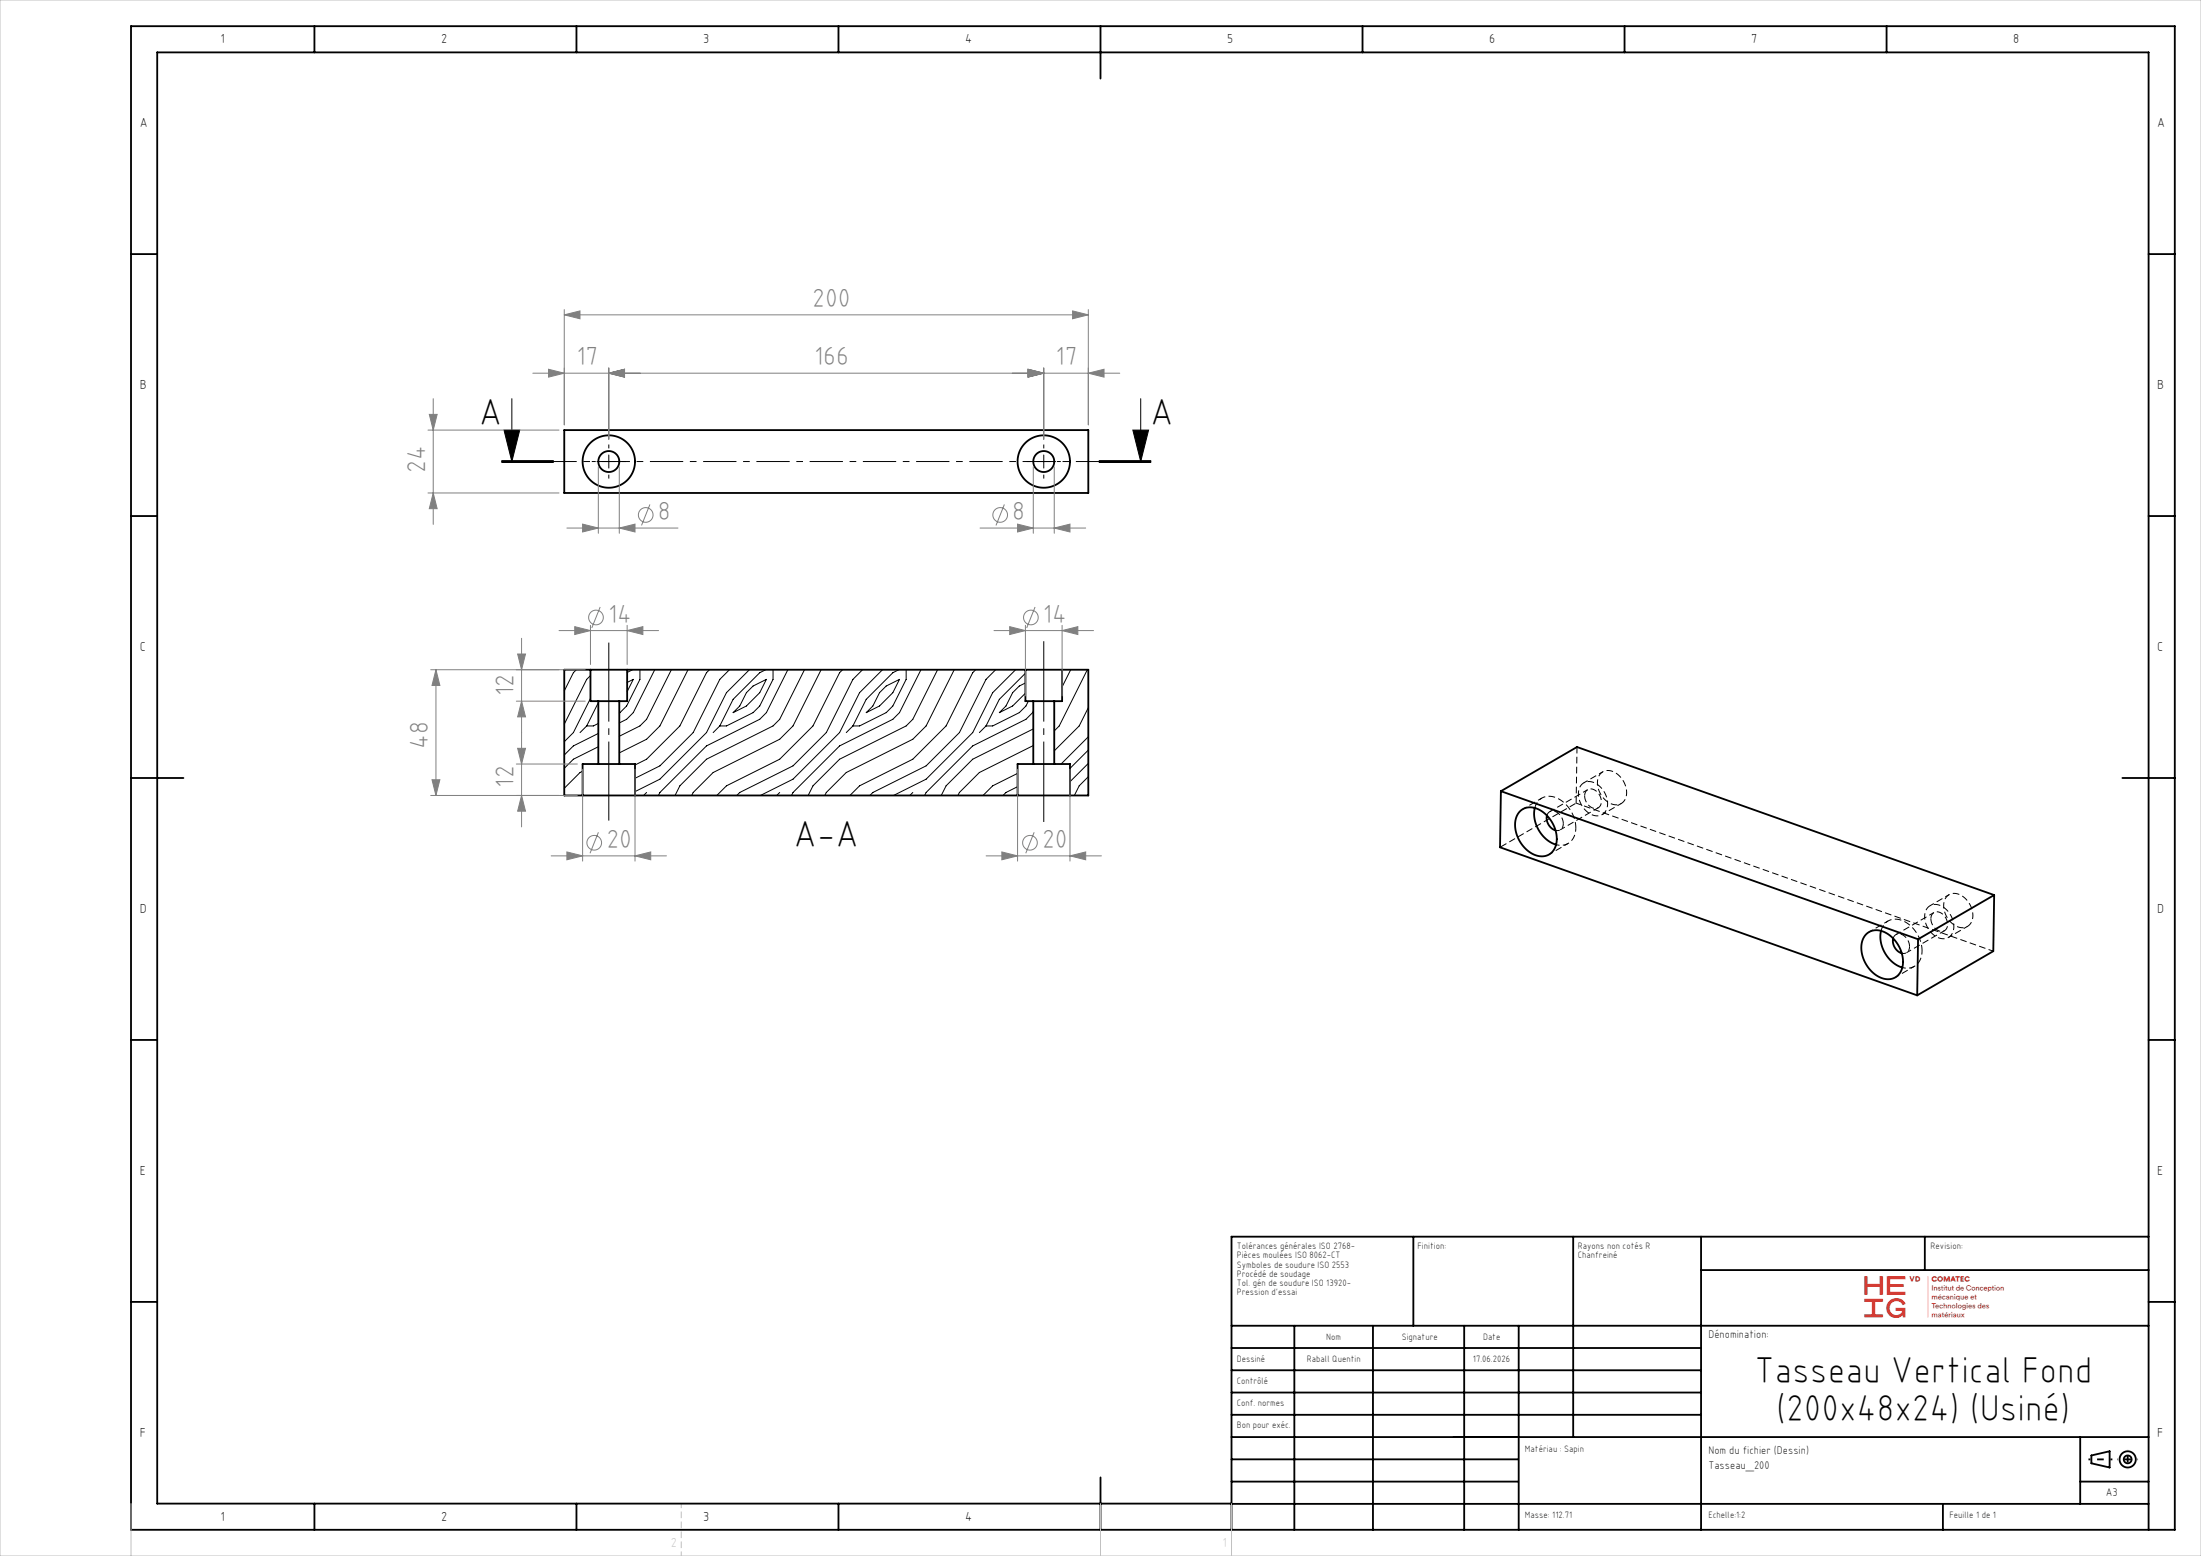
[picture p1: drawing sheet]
<svg xmlns="http://www.w3.org/2000/svg" width="420mm" height="297mm" viewBox="0 0 420 297" stroke-linecap="round" stroke-linejoin="round" font-family="sans-serif">
<g fill="none" stroke="#000" stroke-width=".35">
<path d="M25 5h390v287h-390zM60 5v5M110 5v5M160 5v5M210 5v10M260 5v5M310 5v5M360 5v5M25 48.5h5M410 48.5h5M25 98.5h5M107.7 82.1h100v12h-100z"/>
<path d="M410 98.5h5M112.7 127.8h7M112.7 127.8h-5v24h3.5M112.7 127.8v6h1.5M114.2 133.8h4M114.2 133.8v12M118.2 133.8v12M119.7 127.8v6h-1.5M119.7 127.8h76M195.7 127.8h7M195.7 127.8v6h1.5M197.2 133.8h4"/>
<path d="M197.2 133.8v12M201.2 133.8v12M202.7 127.8h5v24h-3.5M202.7 127.8v6h-1.5M25 148.5h10M111.2 151.8h10M114.2 145.8h4M114.2 145.8h-3v6M118.2 145.8h3v6M121.2 151.8h73M194.2 151.8h10M197.2 145.8h4"/>
<path d="M197.2 145.8h-3v6M201.2 145.8h3v6M286.4 151l-.2 10.7 79.6 28.3M286.4 151l79.6 28.3M286.4 151l14.5-8.4 79.6 28.2M290.1 154.8a3.5 3.5 0 0 1 4.9 .6 5.8 5.8 0 0 1 1.5 6.9 3.1 3.1 0 0 1-4.7 .3 6 6 0 0 1-2.2-7.1zM292.9 154.2a6.3 6.3 0 0 0 4 7M295.2 155.7a2.51 2.51 0 0 0 1.6 2.8M405 148.5h10M356.1 178.3a3.5 3.5 0 0 1 4.9 .6 5.8 5.8 0 0 1 1.6 6.8 3.1 3.1 0 0 1-4.7 .3 6 6 0 0 1-2.2-7.1zM358.9 177.7a6.3 6.3 0 0 0 4.1 7M361.3 179.1a2.51 2.51 0 0 0 1.6 2.9"/>
<path d="M366 179.3l-.2 10.7M380.5 170.8l-14.5 8.5M380.5 170.8l-.1 10.8-14.6 8.4M25 198.5h5M410 198.5h5M269.7 236.1v17M300.2 236.1v38.2M324.6 236.1v55.9M367.3 236.1v6.3M410 236.1h-175v55.9M25 248.5h5M235 253.1h175"/>
<path d="M235 257.3h89.6M247 253.1v38.9M262 253.1v38.9M279.4 253.1v38.9M289.8 253.1v38.9M324.6 242.4h85.4M410 248.5h5M235 270.1h89.6M235 265.8h89.6M235 261.6h89.6M235 278.6h54.6M235 274.3h175"/>
<path d="M397 274.3v12.8M399.1 277.8l3.5-.8v3.1l-3.5-.8zM60 287v5M110 287v5M160 287v5M210 282v10M235 287.1h175M235 287h-205v-277h380v282M235 282.8h54.6M370.8 287.1v4.9M397 282.8h13"/>
<circle cx="116.2" cy="88.1" r="2"/>
<circle cx="116.2" cy="88.1" r="5"/>
<circle cx="199.2" cy="88.1" r="5"/>
<circle cx="199.2" cy="88.1" r="2"/>
<circle cx="406" cy="278.6" r=".75"/>
<circle cx="406" cy="278.6" r="1.55"/>
</g>
<g fill="none" stroke="#000" stroke-width=".19">
<path d="M97.7 76.1v12M217.7 76.1v12M95.7 88.3h10zM95.7 88.1h10M95.7 87.9h10M96.2 82.1h3l-1.5 6zM114.9 88.1h2.5M116.2 86.8v2.5M197.9 88.1h2.5M199.2 86.8v2.5M209.7 88.1h10M209.7 87.9h10"/>
<path d="M209.7 88.3h10M216.2 82.1h3l-1.5 6zM110 127.8l-.6 .6-1.7 3.5M112 138.6l-1.3 1.2M112.7 133.3l-3.3 6.5-1.7 1.8M112.7 129l-.7 .7-4.3 8.5M114.2 138.1l-1 .5h-1.2M114.2 140l-4.8 2.4-1.7 1.7M114.2 134.1l-2.2 4.5M119.7 130.3l1.1-.6-1.1 2.3M120.7 127.8l-1 .6M122.1 127.8v1.9l-2.5 5.1-1.4 1.3"/>
<path d="M124.9 127.8l-4.1 8.2-1.2 1.3-1.4 .7M128.1 127.8l-4.7 9.5-1.3 1.3-3.9 1.9M131.3 127.8l-5.4 10.8-2.5 2.5-5.2 2.6M135.4 127.8l-.6 .6-5.1 10.2-6.3 6.3-2.2 1.1M137.4 138.6l-1.3 1.2M139.2 127.8l-1.8 1.9-5.1 10.1-6.4 6.4-4.7 2.4M143 127.8l-4.4 4.4-3.8 7.6-8.9 8.9-4.7 2.4M143.7 130.9l2.5-1.2-1.2 2.5-2.6 2.6-2.5 1.2 1.3-1.2 1.2-2.6zM146.1 127.8l-1.1 .6-5.1 5.1-2.5 5.1M147.5 127.8v1.9l-2.5 5.1-1.3 1.2-5.1 2.6h-1.2M150.3 127.8l-4.1 8.2-1.2 1.3-10.2 5.1-8.9 8.9-.3 .5M153.5 127.8l-4.7 9.5-1.3 1.3-12.7 6.3-5.1 5.1-.9 1.8"/>
<path d="M156.7 127.8l-5.4 10.8-2.5 2.5-12.7 6.4-3.8 3.8-.3 .5M160.8 127.8l-.6 .6-5.1 10.2-6.3 6.3-10.2 5.1-1.8 1.8M162.8 138.6l-1.3 1.2M164.6 127.8l-1.8 1.9-5.1 10.1-6.4 6.4-10.1 5.1-.6 .5M167.8 132.2l1.3-1.3 2.5-1.2-1.2 2.5-2.6 2.6-2.5 1.2 1.3-1.2zM168.4 127.8l-4.4 4.4-3.8 7.6-8.9 8.9-6.2 3.1M171.5 127.8l-1.1 .6-5.1 5.1-2.5 5.1M172.9 127.8v1.9l-2.5 5.1-1.3 1.2-5.1 2.6h-1.2M175.7 127.8l-4.1 8.2-1.2 1.3-10.2 5.1-8.9 8.9-.3 .5M178.9 127.8l-4.7 9.5-1.3 1.3-12.7 6.3-5.1 5.1-.9 1.8M182.1 127.8l-5.4 10.8-2.5 2.5-12.7 6.4-3.8 3.8-.3 .5M186.2 127.8l-.6 .6-5.1 10.2-6.3 6.3-10.2 5.1-1.8 1.8"/>
<path d="M188.2 138.6l-1.3 1.2M190 127.8l-1.8 1.9-5.1 10.1-6.4 6.4-10.1 5.1-.6 .5M193.8 127.8l-4.4 4.4-3.8 7.6-8.9 8.9-6.2 3.1M195.7 130.4l-1.2 .5-1.3 1.3-1.2 2.6-1.3 1.2 2.5-1.2 2.5-2.5M195.7 128.5l-5 5-2.5 5.1M196.2 133.8l-.4 1-1.3 1.2-5.1 2.6h-1.2M197.2 135.8l-1.4 1.5-10.2 5.1-8.9 8.9-.3 .5M197.2 139.1l-11.6 5.8-5.1 5.1-.9 1.8M201.3 133.8l-.1 .3M204.3 127.8l-1.6 3.3M207.5 127.8l-5.4 10.8-.9 .9M207.7 135.1l-1.8 3.5-4.7 4.7"/>
<path d="M111.2 147.2l-.5 .3-3 3M114.2 142.5l-4.8 2.4-1.7 1.8M114.2 145.7l-.3 .1M123.4 151.3l-.6 .5M148.8 151.3l-.6 .5M174.2 151.3l-.6 .5M194.2 150.2l-2.2 1.1-.6 .5M194.2 147.6l-4.8 2.4-1.8 1.8M197.2 142.3l-10.3 5.2-3.8 3.8-.3 .5M207.7 143.2l-3.5 3.5M207.7 148.3l-1.8 1.7-.9 1.8M207.7 140.6l-5.2 5.2"/>
<path d="M207.7 145.7l-3.5 3.5"/>
</g>
<path d="M300.7 158.1a6.1 6.1 0 0 0-5-6.1 2.75 2.75 0 0 0-2.8 2.2M366.8 181.5a6.1 6.1 0 0 0-5-6.1 2.75 2.75 0 0 0-2.9 2.3" fill="none" stroke="#000" stroke-width=".19" stroke-dasharray="1.3 .6" stroke-dashoffset=".1" stroke-linecap="butt"/>
<path d="M296.9 161.2a2.92 2.92 0 0 0 3.8-3.1M363 184.7a2.92 2.92 0 0 0 3.8-3.2" fill="none" stroke="#000" stroke-width=".19" stroke-dasharray="1.3 .6" stroke-dashoffset=".6" stroke-linecap="butt"/>
<path d="M294.2 152.3l-3.6 2.2M298.3 157.2a1.17 1.17 0 0 1-1.5 1.3M305.7 155.5l3.7-2.1M305.9 147.3l-3.7 2.1M295.6 163.1l3.6-2.1M360.3 175.8l-3.7 2.1M371.8 178.9l3.6-2.1M371.9 170.8l-3.6 2.1M361.7 186.6l3.6-2.2M364.4 180.7a1.17 1.17 0 0 1-1.5 1.3" fill="none" stroke="#000" stroke-width=".19" stroke-dasharray="1.3 .6" stroke-dashoffset=".4" stroke-linecap="butt"/>
<path d="M295.2 155.7a1.31 1.31 0 0 1 1.1-.9 1.31 1.31 0 0 1 1.3 .7l.1 .1a2.61 2.61 0 0 1 .6 1.6M300.9 142.6l-.1 10.7M302.4 151.9a2.17 2.17 0 0 0 2.6 2.3 2.08 2.08 0 0 0-.6-3.3 1.22 1.22 0 0 0-1.3-.2 1.22 1.22 0 0 0-.7 1.2M361.3 179.1a1.31 1.31 0 0 1 1.1-.9 1.31 1.31 0 0 1 1.3 .7l.1 .2a2.61 2.61 0 0 1 .6 1.6M368.5 175.3a2.17 2.17 0 0 0 2.5 2.4 2.08 2.08 0 0 0-.5-3.4 1.22 1.22 0 0 0-1.4-.2 1.22 1.22 0 0 0-.6 1.2" fill="none" stroke="#000" stroke-width=".19" stroke-dasharray="1.3 .6" stroke-linecap="butt"/>
<path d="M301.2 151.5a2.14 2.14 0 0 1 1.2-2.2 2.14 2.14 0 0 1 2.4 .5 4.1 4.1 0 0 1 1.5 5.2 2.47 2.47 0 0 1-3.8-.4l-.2-.2a4.6 4.6 0 0 1-1.1-2.9M304.8 149.4a2.14 2.14 0 0 1 1.2-2.2 2.14 2.14 0 0 1 2.5 .4 4.1 4.1 0 0 1 1.4 5.3 2.47 2.47 0 0 1-3.8-.4l-.2-.2a4.6 4.6 0 0 1-1.1-2.9M367.3 174.9a2.14 2.14 0 0 1 1.2-2.1 2.14 2.14 0 0 1 2.4 .4 4.1 4.1 0 0 1 1.4 5.3 2.47 2.47 0 0 1-3.8-.5l-.1-.2a4.6 4.6 0 0 1-1.1-2.9M370.9 172.8a2.14 2.14 0 0 1 1.2-2.1 2.14 2.14 0 0 1 2.4 .4 4.1 4.1 0 0 1 1.5 5.3 2.47 2.47 0 0 1-3.8-.5l-.2-.2a4.6 4.6 0 0 1-1.1-2.9" fill="none" stroke="#000" stroke-width=".19" stroke-dasharray="1.3 .6" stroke-dashoffset=".7" stroke-linecap="butt"/>
<path d="M380.4 181.6l-79.6-28.3" fill="none" stroke="#000" stroke-width=".19" stroke-dasharray="1.3 .6" stroke-dashoffset=".3" stroke-linecap="butt"/>
<path d="M300.8 153.3l-14.6 8.4" fill="none" stroke="#000" stroke-width=".19" stroke-dasharray="1.3 .6" stroke-dashoffset="-.1" stroke-linecap="butt"/>
<path d="M297.7 158.4l7.3-4.2M303 150.7l-7.3 4.2M369 174.2l-7.2 4.2M363.8 181.9l7.3-4.3" fill="none" stroke="#000" stroke-width=".19" stroke-dasharray="1.3 .6" stroke-dashoffset=".2" stroke-linecap="butt"/>
<g fill="none" stroke="#808080" stroke-width=".19">
<path d="M107.7 59.1v22M204.7 59.3l3 .8-3 .7zM207.7 59.1v22M81.9 79.1h1.5l-.7 3zM82.7 76.1v24M101.7 71.2h112M104.7 70.5l3 .7-3 .8zM107.7 60.1l3-.8v1.5zM107.7 60.1h100M116.2 71.2l3-.7v1.5zM116.2 70.2v13.6M196.2 70.5l3 .7-3 .8z"/>
<path d="M199.2 70.2v13.6M207.7 71.2l3-.7v1.5zM81.7 82.1h25M81.7 94.1h25M82.7 94.1l.7 3h-1.5zM114.2 89.1v12.7M118.2 89.1v12.7M124 96.3l-1.6 4M191.7 96.3l-1.6 4M197.2 89.1v12.7M201.2 89.1v12.7M108.2 100.8h21.2"/>
<path d="M109.7 119.6l3 .8-3 .7zM111.2 100l3 .8-3 .7zM112.7 119.4v7.4M114.5 115.9l-1.6 4M118.2 100.8l3-.8v1.5zM119.7 119.4v7.4M187 100.8h20.2M192.7 119.6l3 .8-3 .7zM194.2 100l3 .8-3 .7zM195.7 119.4v13.4M197.5 115.9l-1.6 4M201.2 100.8l3-.8v1.5z"/>
<path d="M202.7 119.4v13.4M82.2 127.8h29.5M83.2 127.8l.7 3h-1.5zM83.2 127.8v24M98.5 133.8h13.2M98.8 124.8h1.5l-.8 3zM99.5 133.8l.8 3h-1.5zM99.5 121.8v36M106.7 120.4h19M119.7 120.4l3-.8v1.5zM189.7 120.4h19M202.7 120.4l3-.8v1.5z"/>
<path d="M82.2 151.8h28M82.4 148.8h1.5l-.7 3zM98.5 145.8h11.7M98.8 142.8h1.5l-.8 3zM99.5 151.8l.8 3h-1.5zM111.2 146.8v17.6M114.2 158.9l-1.6 4M121.2 146.8v17.6M194.2 146.8v17.6M197.3 158.9l-1.6 4M204.2 146.8v17.6M105.2 163.4h22"/>
<path d="M108.2 162.6l3 .8-3 .7zM121.2 163.4l3-.8v1.5zM188.2 163.4h22M191.2 162.6l3 .8-3 .7zM204.2 163.4l3-.8v1.5z"/>
<circle cx="123.2" cy="98.3" r="1.4"/>
<circle cx="190.9" cy="98.3" r="1.4"/>
<circle cx="113.7" cy="117.9" r="1.4"/>
<circle cx="196.7" cy="117.9" r="1.4"/>
<circle cx="113.4" cy="160.9" r="1.4"/>
<circle cx="196.5" cy="160.9" r="1.4"/>
</g>
<path d="M199.2 122.4v34.5" fill="none" stroke="#000" stroke-width=".19" stroke-dasharray="30.5 1.3 1.3 1.3" stroke-dashoffset="15.1" stroke-linecap="butt"/>
<path d="M116.2 122.7v33.9" fill="none" stroke="#000" stroke-width=".19" stroke-dasharray="30.5 1.3 1.3 1.3" stroke-dashoffset="15.4" stroke-linecap="butt"/>
<path d="M113.7 88.1h-.8M116.2 85.6v-.8M116.2 90.6v.7M118.7 88.1h.7M196.7 88.1h-.8M199.2 85.6v-.8M199.2 90.6v.7M201.7 88.1h.7" fill="none" stroke="#000" stroke-width=".19" stroke-dasharray="30.5 1.3 1.3 1.3" stroke-linecap="butt"/>
<path d="M219.7 88.1h-124" fill="none" stroke="#000" stroke-width=".19" stroke-dasharray="6.3 1.3 1.3 1.3" stroke-dashoffset="2.1" stroke-linecap="butt"/>
<path d="M398.5 278.6h4.6" fill="none" stroke="#000" stroke-width=".35" stroke-dasharray="30.5 1.3 1.3 1.3" stroke-dashoffset="30.1" stroke-linecap="butt"/>
<path d="M406 276.6v3.8" fill="none" stroke="#000" stroke-width=".35" stroke-dasharray="30.5 1.3 1.3 1.3" stroke-dashoffset="30.5" stroke-linecap="butt"/>
<path d="M408 278.6h-4" fill="none" stroke="#000" stroke-width=".35" stroke-dasharray="30.5 1.3 1.3 1.3" stroke-dashoffset="30.4" stroke-linecap="butt"/>
<path d="M130 287v10" fill="none" stroke="#c0c0c0" stroke-width=".19" stroke-dasharray="1.3 .6" stroke-dashoffset=".4" stroke-linecap="butt"/>
<path d="M0 0h420v297h-420zM25 287v10M210 287v10M235 287v10" fill="none" stroke="#c0c0c0" stroke-width=".19"/>
<path d="M216.2 82.1h3l-1.5 6zM96.2 82.1h3l-1.5 6z" fill="#000"/>
<g fill="#808080">
<path d="M104.7 70.5l3 .7-3 .8zM116.2 71.2l3-.7v1.5zM116.2 71.2l3-.7v1.5zM196.2 70.5l3 .7-3 .8zM196.2 70.5l3 .7-3 .8zM207.7 71.2l3-.7v1.5zM111.2 100l3 .8-3 .7zM118.2 100.8l3-.8v1.5zM194.2 100l3 .8-3 .7zM201.2 100.8l3-.8v1.5zM108.2 162.6l3 .8-3 .7zM121.2 163.4l3-.8v1.5zM192.7 119.6l3 .8-3 .7zM202.7 120.4l3-.8v1.5zM191.2 162.6l3 .8-3 .7zM204.2 163.4l3-.8v1.5z"/>
<path d="M107.7 60.1l3-.8v1.5zM204.7 59.3l3 .8-3 .7z"/>
<path d="M98.8 124.8h1.5l-.8 3zM99.5 133.8l.8 3h-1.5z"/>
<path d="M82.4 148.8h1.5l-.7 3zM83.2 127.8l.7 3h-1.5z"/>
<path d="M81.9 79.1h1.5l-.7 3zM82.7 94.1l.7 3h-1.5z"/>
<path d="M98.8 142.8h1.5l-.8 3zM99.5 151.8l.8 3h-1.5z"/>
<path d="M109.7 119.6l3 .8-3 .7zM119.7 120.4l3-.8v1.5z"/>
</g>
<g font-size="7.1">
<text x="91.4" y="81.1">A</text>
<text x="219.5" y="81.1">A</text>
<text x="151.4" y="161.7">A-A</text>
<text x="334.8" y="264">Tasseau Vertical Fond</text>
<text x="339" y="271.1">(200x48x24) (Usiné)</text>
</g>
<g font-size="5" fill="#808080">
<text x="155" y="58.6">200</text>
<text x="110" y="69.7">17</text>
<text x="155.3" y="69.7">166</text>
<text x="201.4" y="69.7">17</text>
<text x="81.2" y="90.3" transform="rotate(-90 81.2 90.3)">24</text>
<text x="125.5" y="99.3">8</text>
<text x="193.2" y="99.3">8</text>
<text x="116" y="118.9">14</text>
<text x="199" y="118.9">14</text>
<text x="98" y="132.8" transform="rotate(-90 98 132.8)">12</text>
<text x="81.7" y="142.9" transform="rotate(-90 81.7 142.9)">48</text>
<text x="98" y="150.3" transform="rotate(-90 98 150.3)">12</text>
<text x="115.7" y="161.9">20</text>
<text x="198.9" y="161.9">20</text>
</g>
<g font-size="2.5">
<text x="42.1" y="8.2">1</text>
<text x="84.2" y="8.2">2</text>
<text x="134.2" y="8.2">3</text>
<text x="184.2" y="8.2">4</text>
<text x="234.2" y="8.2">5</text>
<text x="284.2" y="8.2">6</text>
<text x="334.2" y="8.2">7</text>
<text x="384.2" y="8.2">8</text>
<text x="26.7" y="24.2">A</text>
<text x="411.7" y="24.2">A</text>
<text x="26.7" y="74.2">B</text>
<text x="411.7" y="74.2">B</text>
<text x="26.7" y="124.2">C</text>
<text x="411.7" y="124.2">C</text>
<text x="26.7" y="174.2">D</text>
<text x="411.7" y="174.2">D</text>
<text x="26.7" y="224.2">E</text>
<text x="411.7" y="224.2">E</text>
<text x="26.7" y="274.2">F</text>
<text x="411.7" y="274.2">F</text>
<text x="42.1" y="290.2">1</text>
<text x="84.2" y="290.2">2</text>
<text x="134.2" y="290.2">3</text>
<text x="184.2" y="290.2">4</text>
</g>
<text font-size="2.5" fill="#e1251b" x="355.8" y="251.5">⟫</text>
<text font-size="2.5" fill="#c0c0c0" x="128" y="295.3">2</text>
<g font-size="2.1">
<text x="326" y="255.5">Dénomination:</text>
<text x="326" y="277.5">Nom du fichier (Dessin)</text>
<text x="326" y="280.5">Tasseau_200</text>
<text x="401.9" y="285.5">A3</text>
</g>
<g font-size="1.8">
<text x="236" y="238.4">Tolérances générales ISO 2768-</text>
<text x="270.5" y="238.4">Finition:</text>
<text x="301.1" y="238.4">Rayons non cotés R</text>
<text x="368.4" y="238.4">Revision:</text>
<text x="236" y="240.2">Pièces moulées ISO 8062-CT</text>
<text x="236" y="242">Symboles de soudure ISO 2553</text>
<text x="236" y="243.7">Procédé de soudage</text>
<text x="236" y="245.5">Tol. gén de soudure ISO 13920-</text>
<text x="301.1" y="240.2">Chanfreiné</text>
<text x="236" y="247.3">Pression d'essai</text>
<text x="253.1" y="255.7">Nom</text>
<text x="267.5" y="255.7">Signature</text>
<text x="283" y="255.7">Date</text>
<text x="236" y="260">Dessiné</text>
<text x="249.4" y="260">Raball Quentin</text>
<text x="281.1" y="260">17.06.2026</text>
<text x="236" y="264.1">Contrôlé</text>
<text x="236" y="268.3">Conf. normes</text>
<text x="236" y="272.5">Bon pour exéc.</text>
<text x="291" y="277.2">Matériau : Sapin</text>
<text x="291" y="289.8">Masse: 112.71</text>
<text x="326" y="289.8">Echelle:1:2</text>
<text x="372" y="289.8">Feuille 1 de 1</text>
</g>
</svg>
